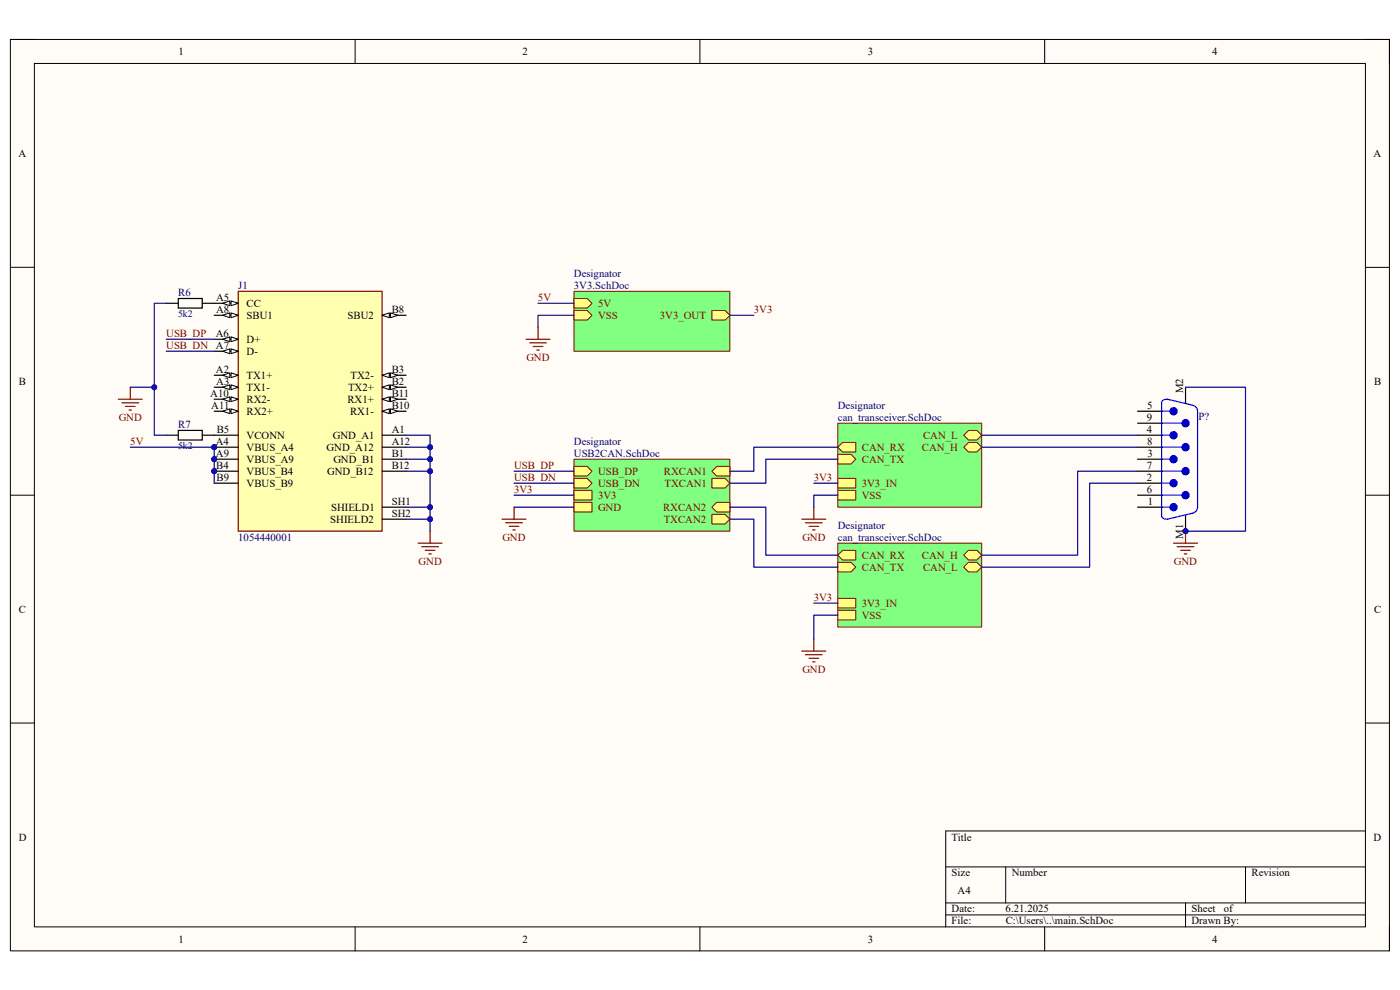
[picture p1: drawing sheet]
<svg xmlns="http://www.w3.org/2000/svg" width="297mm" height="210mm" viewBox="0 0 297 210" stroke-linecap="round" stroke-linejoin="round" font-family="sans-serif">
<path d="M2.2 8.4h292.6v193.3h-292.6z" fill-rule="evenodd" fill="#fffcf8"/>
<path d="M2.2 8.4h292.6v193.3h-292.6z" fill="none" stroke="#000" stroke-width=".21"/>
<path d="M7.3 13.5h282.4v183.1h-282.4z" fill-rule="evenodd" fill="#fffcf8"/>
<g fill="none" stroke="#000" stroke-width=".21">
<path d="M2.2 8.4h5.1M7.3 13.5h282.4v183.1h-282.4zM75.3 8.4v5.1M148.5 8.4v5.1M221.6 8.4v5.1M289.7 8.4h5.1v5.1M2.2 56.7h5.1M289.7 56.7h5.1M2.2 105h5.1M289.7 105.1h5.1M2.2 153.4h5.1M289.7 153.4h5.1"/>
<path d="M289.7 176.3h-89.1v20.3M75.3 196.6v5.1M148.5 196.6v5.1M200.6 183.9h89.1M200.6 191.5h89.1M200.6 194.1h89.1M213.4 183.9v7.6M221.6 196.6v5.1M251.5 191.5v5.1M264.2 183.9v7.6M294.8 196.6v5.1"/>
</g>
<circle cx="45.5" cy="94.9" r=".51" fill="#000080"/>
<circle cx="45.5" cy="94.9" r=".51" fill="none" stroke="#000080" stroke-width=".21"/>
<circle cx="45.5" cy="97.4" r=".51" fill="#000080"/>
<circle cx="45.5" cy="97.4" r=".51" fill="none" stroke="#000080" stroke-width=".21"/>
<circle cx="45.5" cy="100" r=".51" fill="#000080"/>
<circle cx="45.5" cy="100" r=".51" fill="none" stroke="#000080" stroke-width=".21"/>
<path d="M50.5 61.8h30.6v50.9h-30.6z" fill-rule="evenodd" fill="#ffffb0"/>
<path d="M50.5 61.8h30.6v50.9h-30.6z" fill="none" stroke="#800000" stroke-width=".25"/>
<path d="M45.5 64.3h5" fill="none" stroke="#000" stroke-width=".25"/>
<path d="M49 63.8l1.5 .5-1.5 .5z" fill="#f8fcff"/>
<path d="M49 63.8l1.5 .5-1.5 .5z" fill="none" stroke="#000" stroke-width=".21"/>
<path d="M47.2 64.3l1.6-.5v1z" fill="#f8fcff"/>
<path d="M47.2 64.3l1.6-.5v1z" fill="none" stroke="#000" stroke-width=".21"/>
<path d="M45.5 66.9h5" fill="none" stroke="#000" stroke-width=".25"/>
<path d="M49 66.4l1.5 .5-1.5 .5z" fill="#f8fcff"/>
<path d="M49 66.4l1.5 .5-1.5 .5z" fill="none" stroke="#000" stroke-width=".21"/>
<path d="M47.2 66.9l1.6-.5v1z" fill="#f8fcff"/>
<path d="M47.2 66.9l1.6-.5v1z" fill="none" stroke="#000" stroke-width=".21"/>
<path d="M45.5 72h5" fill="none" stroke="#000" stroke-width=".25"/>
<path d="M49 71.5l1.5 .5-1.5 .5z" fill="#f8fcff"/>
<path d="M49 71.5l1.5 .5-1.5 .5z" fill="none" stroke="#000" stroke-width=".21"/>
<path d="M47.2 72l1.6-.5v1z" fill="#f8fcff"/>
<path d="M47.2 72l1.6-.5v1z" fill="none" stroke="#000" stroke-width=".21"/>
<path d="M45.5 74.5h5" fill="none" stroke="#000" stroke-width=".25"/>
<path d="M49 74l1.5 .5-1.5 .5z" fill="#f8fcff"/>
<path d="M49 74l1.5 .5-1.5 .5z" fill="none" stroke="#000" stroke-width=".21"/>
<path d="M47.2 74.5l1.6-.5v1z" fill="#f8fcff"/>
<path d="M47.2 74.5l1.6-.5v1z" fill="none" stroke="#000" stroke-width=".21"/>
<path d="M45.5 79.6h5" fill="none" stroke="#000" stroke-width=".25"/>
<path d="M49 79.1l1.5 .5-1.5 .5z" fill="#f8fcff"/>
<path d="M49 79.1l1.5 .5-1.5 .5z" fill="none" stroke="#000" stroke-width=".21"/>
<path d="M47.2 79.6l1.6-.5v1z" fill="#f8fcff"/>
<path d="M47.2 79.6l1.6-.5v1z" fill="none" stroke="#000" stroke-width=".21"/>
<path d="M45.5 82.1h5" fill="none" stroke="#000" stroke-width=".25"/>
<path d="M49 81.6l1.5 .5-1.5 .6z" fill="#f8fcff"/>
<path d="M49 81.6l1.5 .5-1.5 .6z" fill="none" stroke="#000" stroke-width=".21"/>
<path d="M47.2 82.1l1.6-.5v1.1z" fill="#f8fcff"/>
<path d="M47.2 82.1l1.6-.5v1.1z" fill="none" stroke="#000" stroke-width=".21"/>
<path d="M45.5 84.7h5" fill="none" stroke="#000" stroke-width=".25"/>
<path d="M49 84.2l1.5 .5-1.5 .5z" fill="#f8fcff"/>
<path d="M49 84.2l1.5 .5-1.5 .5z" fill="none" stroke="#000" stroke-width=".21"/>
<path d="M47.2 84.7l1.6-.5v1z" fill="#f8fcff"/>
<path d="M47.2 84.7l1.6-.5v1z" fill="none" stroke="#000" stroke-width=".21"/>
<path d="M45.5 87.2h5" fill="none" stroke="#000" stroke-width=".25"/>
<path d="M49 86.7l1.5 .5-1.5 .5z" fill="#f8fcff"/>
<path d="M49 86.7l1.5 .5-1.5 .5z" fill="none" stroke="#000" stroke-width=".21"/>
<path d="M47.2 87.2l1.6-.5v1z" fill="#f8fcff"/>
<path d="M47.2 87.2l1.6-.5v1z" fill="none" stroke="#000" stroke-width=".21"/>
<path d="M45.5 92.3h5M45.5 94.9h5" fill="none" stroke="#000" stroke-width=".25"/>
<circle cx="45.5" cy="94.9" r=".51" fill="#000080"/>
<circle cx="45.5" cy="94.9" r=".51" fill="none" stroke="#000080" stroke-width=".21"/>
<path d="M45.5 97.4h5" fill="none" stroke="#000" stroke-width=".25"/>
<circle cx="45.5" cy="97.4" r=".51" fill="#000080"/>
<circle cx="45.5" cy="97.4" r=".51" fill="none" stroke="#000080" stroke-width=".21"/>
<path d="M45.5 100h5" fill="none" stroke="#000" stroke-width=".25"/>
<circle cx="45.5" cy="100" r=".51" fill="#000080"/>
<circle cx="45.5" cy="100" r=".51" fill="none" stroke="#000080" stroke-width=".21"/>
<path d="M81.1 66.9h5.1M45.5 102.5h5" fill="none" stroke="#000" stroke-width=".25"/>
<path d="M81.1 66.9l1.5-.5v1z" fill="#f8fcff"/>
<path d="M81.1 66.9l1.5-.5v1z" fill="none" stroke="#000" stroke-width=".21"/>
<path d="M82.8 66.4l1.6 .5-1.6 .5z" fill="#f8fcff"/>
<path d="M82.8 66.4l1.6 .5-1.6 .5z" fill="none" stroke="#000" stroke-width=".21"/>
<path d="M81.1 79.6h5.1" fill="none" stroke="#000" stroke-width=".25"/>
<path d="M81.1 79.6l1.5-.5v1z" fill="#f8fcff"/>
<path d="M81.1 79.6l1.5-.5v1z" fill="none" stroke="#000" stroke-width=".21"/>
<path d="M82.8 79.1l1.6 .5-1.6 .5z" fill="#f8fcff"/>
<path d="M82.8 79.1l1.6 .5-1.6 .5z" fill="none" stroke="#000" stroke-width=".21"/>
<path d="M81.1 82.1h5.1" fill="none" stroke="#000" stroke-width=".25"/>
<path d="M81.1 82.1l1.5-.5v1.1z" fill="#f8fcff"/>
<path d="M81.1 82.1l1.5-.5v1.1z" fill="none" stroke="#000" stroke-width=".21"/>
<path d="M82.8 81.6l1.6 .5-1.6 .6z" fill="#f8fcff"/>
<path d="M82.8 81.6l1.6 .5-1.6 .6z" fill="none" stroke="#000" stroke-width=".21"/>
<path d="M81.1 84.7h5.1" fill="none" stroke="#000" stroke-width=".25"/>
<path d="M81.1 84.7l1.5-.5v1z" fill="#f8fcff"/>
<path d="M81.1 84.7l1.5-.5v1z" fill="none" stroke="#000" stroke-width=".21"/>
<path d="M82.8 84.2l1.6 .5-1.6 .5z" fill="#f8fcff"/>
<path d="M82.8 84.2l1.6 .5-1.6 .5z" fill="none" stroke="#000" stroke-width=".21"/>
<path d="M81.1 87.2h5.1" fill="none" stroke="#000" stroke-width=".25"/>
<path d="M81.1 87.2l1.5-.5v1z" fill="#f8fcff"/>
<path d="M81.1 87.2l1.5-.5v1z" fill="none" stroke="#000" stroke-width=".21"/>
<path d="M82.8 86.7l1.6 .5-1.6 .5z" fill="#f8fcff"/>
<path d="M82.8 86.7l1.6 .5-1.6 .5z" fill="none" stroke="#000" stroke-width=".21"/>
<path d="M81.1 92.3h5.1M81.1 94.9h5.1M81.1 97.4h5.1M81.1 100h5.1M81.1 107.6h5.1M81.1 110.1h5.1" fill="none" stroke="#000" stroke-width=".25"/>
<path d="M121.8 61.8h33v12.7h-33z" fill-rule="evenodd" fill="#80ff80"/>
<path d="M121.8 61.8h33v12.7h-33z" fill="none" stroke="#800000" stroke-width=".21"/>
<path d="M121.8 65.9h2.8l1 1-1 1h-2.8z" fill-rule="evenodd" fill="#ffff80"/>
<path d="M121.8 65.9h2.8l1 1-1 1h-2.8z" fill="none" stroke="#800000" stroke-width=".21"/>
<path d="M121.8 63.3h2.8l1 1-1 1.1h-2.8z" fill-rule="evenodd" fill="#ffff80"/>
<path d="M121.8 63.3h2.8l1 1-1 1.1h-2.8z" fill="none" stroke="#800000" stroke-width=".21"/>
<path d="M151 65.9h2.8l1 1-1 1h-2.8z" fill-rule="evenodd" fill="#ffff80"/>
<path d="M151 65.9h2.8l1 1-1 1h-2.8z" fill="none" stroke="#800000" stroke-width=".21"/>
<g fill="none" stroke="#800000" stroke-width=".25">
<path d="M111.6 72h5.1M112.4 72.7h3.5M113.1 73.5h2.1M113.9 74.3h.5M114.1 69.4v2.6M25.1 84.7h5.1M25.9 85.5h3.5M26.6 86.2h2.1M27.4 87h.5M27.6 82.1v2.6M88.7 115.2h5.1M89.5 116h3.5"/>
<path d="M90.2 116.7h2.1M91 117.5h.5M91.2 112.7v2.5"/>
</g>
<path d="M35.3 64.3h2.5M37.8 63.3h5.1v2.1h-5.1zM42.9 64.3h2.6M35.3 92.3h2.5M37.8 91.3h5.1v2h-5.1zM42.9 92.3h2.6" fill="none" stroke="#000" stroke-width=".25"/>
<path d="M121.8 97.4h33v15.3h-33z" fill-rule="evenodd" fill="#80ff80"/>
<path d="M121.8 97.4h33v15.3h-33z" fill="none" stroke="#800000" stroke-width=".21"/>
<path d="M121.8 98.9h2.8l1 1.1-1 1h-2.8z" fill-rule="evenodd" fill="#ffff80"/>
<path d="M121.8 98.9h2.8l1 1.1-1 1h-2.8z" fill="none" stroke="#800000" stroke-width=".21"/>
<path d="M121.8 101.5h2.8l1 1-1 1h-2.8z" fill-rule="evenodd" fill="#ffff80"/>
<path d="M121.8 101.5h2.8l1 1-1 1h-2.8z" fill="none" stroke="#800000" stroke-width=".21"/>
<path d="M121.8 104h3.8v2.1h-3.8z" fill-rule="evenodd" fill="#ffff80"/>
<path d="M121.8 104h3.8v2.1h-3.8z" fill="none" stroke="#800000" stroke-width=".21"/>
<path d="M121.8 106.6h3.8v2h-3.8z" fill-rule="evenodd" fill="#ffff80"/>
<path d="M121.8 106.6h3.8v2h-3.8z" fill="none" stroke="#800000" stroke-width=".21"/>
<path d="M152 98.9h2.8v2.1h-2.8l-1-1z" fill-rule="evenodd" fill="#ffff80"/>
<path d="M152 98.9h2.8v2.1h-2.8l-1-1z" fill="none" stroke="#800000" stroke-width=".21"/>
<path d="M151 101.5h2.8l1 1-1 1h-2.8z" fill-rule="evenodd" fill="#ffff80"/>
<path d="M151 101.5h2.8l1 1-1 1h-2.8z" fill="none" stroke="#800000" stroke-width=".21"/>
<path d="M152 106.6h2.8v2h-2.8l-1-1z" fill-rule="evenodd" fill="#ffff80"/>
<path d="M152 106.6h2.8v2h-2.8l-1-1z" fill="none" stroke="#800000" stroke-width=".21"/>
<path d="M151 109.1h2.8l1 1-1 1.1h-2.8z" fill-rule="evenodd" fill="#ffff80"/>
<path d="M151 109.1h2.8l1 1-1 1.1h-2.8z" fill="none" stroke="#800000" stroke-width=".21"/>
<path d="M106.5 110.1h5.1M107.3 110.9h3.5M108 111.7h2.1M108.8 112.4h.5M109.1 107.6v2.5" fill="none" stroke="#800000" stroke-width=".25"/>
<path d="M177.7 89.8h30.6v17.8h-30.6z" fill-rule="evenodd" fill="#80ff80"/>
<path d="M177.7 89.8h30.6v17.8h-30.6z" fill="none" stroke="#800000" stroke-width=".21"/>
<path d="M204.4 94.9l1.1-1h1.8l1 1-1 1h-1.8z" fill-rule="evenodd" fill="#ffff80"/>
<path d="M204.4 94.9l1.1-1h1.8l1 1-1 1h-1.8z" fill="none" stroke="#800000" stroke-width=".21"/>
<path d="M204.4 92.3l1.1-1h1.8l1 1-1 1h-1.8z" fill-rule="evenodd" fill="#ffff80"/>
<path d="M204.4 92.3l1.1-1h1.8l1 1-1 1h-1.8z" fill="none" stroke="#800000" stroke-width=".21"/>
<path d="M177.7 96.4h2.8l1.1 1-1.1 1h-2.8z" fill-rule="evenodd" fill="#ffff80"/>
<path d="M177.7 96.4h2.8l1.1 1-1.1 1h-2.8z" fill="none" stroke="#800000" stroke-width=".21"/>
<path d="M177.7 94.9l1.1-1h2.8v2h-2.8z" fill-rule="evenodd" fill="#ffff80"/>
<path d="M177.7 94.9l1.1-1h2.8v2h-2.8z" fill="none" stroke="#800000" stroke-width=".21"/>
<path d="M177.7 101.5h3.9v2h-3.9z" fill-rule="evenodd" fill="#ffff80"/>
<path d="M177.7 101.5h3.9v2h-3.9z" fill="none" stroke="#800000" stroke-width=".21"/>
<path d="M177.7 104h3.9v2.1h-3.9z" fill-rule="evenodd" fill="#ffff80"/>
<path d="M177.7 104h3.9v2.1h-3.9z" fill="none" stroke="#800000" stroke-width=".21"/>
<path d="M177.7 115.2h30.6v17.8h-30.6z" fill-rule="evenodd" fill="#80ff80"/>
<path d="M177.7 115.2h30.6v17.8h-30.6z" fill="none" stroke="#800000" stroke-width=".21"/>
<path d="M204.4 117.8l1.1-1.1h1.8l1 1.1-1 1h-1.8z" fill-rule="evenodd" fill="#ffff80"/>
<path d="M204.4 117.8l1.1-1.1h1.8l1 1.1-1 1h-1.8z" fill="none" stroke="#800000" stroke-width=".21"/>
<path d="M204.4 120.3l1.1-1h1.8l1 1-1 1h-1.8z" fill-rule="evenodd" fill="#ffff80"/>
<path d="M204.4 120.3l1.1-1h1.8l1 1-1 1h-1.8z" fill="none" stroke="#800000" stroke-width=".21"/>
<path d="M177.7 119.3h2.8l1.1 1-1.1 1h-2.8z" fill-rule="evenodd" fill="#ffff80"/>
<path d="M177.7 119.3h2.8l1.1 1-1.1 1h-2.8z" fill="none" stroke="#800000" stroke-width=".21"/>
<path d="M177.7 117.8l1.1-1.1h2.8v2.1h-2.8z" fill-rule="evenodd" fill="#ffff80"/>
<path d="M177.7 117.8l1.1-1.1h2.8v2.1h-2.8z" fill="none" stroke="#800000" stroke-width=".21"/>
<path d="M177.7 126.9h3.9v2.1h-3.9z" fill-rule="evenodd" fill="#ffff80"/>
<path d="M177.7 126.9h3.9v2.1h-3.9z" fill="none" stroke="#800000" stroke-width=".21"/>
<path d="M177.7 129.5h3.9v2h-3.9z" fill-rule="evenodd" fill="#ffff80"/>
<path d="M177.7 129.5h3.9v2h-3.9z" fill="none" stroke="#800000" stroke-width=".21"/>
<path d="M45.5 94.9v7.6" fill="none" stroke="#000080" stroke-width=".25"/>
<circle cx="45.5" cy="100" r=".51" fill="#000080"/>
<circle cx="45.5" cy="100" r=".51" fill="none" stroke="#000080" stroke-width=".21"/>
<circle cx="45.5" cy="97.4" r=".51" fill="#000080"/>
<circle cx="45.5" cy="97.4" r=".51" fill="none" stroke="#000080" stroke-width=".21"/>
<circle cx="45.5" cy="94.9" r=".51" fill="#000080"/>
<circle cx="45.5" cy="94.9" r=".51" fill="none" stroke="#000080" stroke-width=".21"/>
<path d="M27.6 94.9h17.9" fill="none" stroke="#000080" stroke-width=".25"/>
<circle cx="45.5" cy="94.9" r=".51" fill="#000080"/>
<circle cx="45.5" cy="94.9" r=".51" fill="none" stroke="#000080" stroke-width=".21"/>
<path d="M114.1 64.3h7.7M121.8 66.9h-7.7v2.5M86.2 94.9h5" fill="none" stroke="#000080" stroke-width=".25"/>
<circle cx="91.2" cy="94.9" r=".51" fill="#000080"/>
<circle cx="91.2" cy="94.9" r=".51" fill="none" stroke="#000080" stroke-width=".21"/>
<path d="M86.2 97.4h5" fill="none" stroke="#000080" stroke-width=".25"/>
<circle cx="91.2" cy="97.4" r=".51" fill="#000080"/>
<circle cx="91.2" cy="97.4" r=".51" fill="none" stroke="#000080" stroke-width=".21"/>
<path d="M86.2 100h5" fill="none" stroke="#000080" stroke-width=".25"/>
<circle cx="91.2" cy="100" r=".51" fill="#000080"/>
<circle cx="91.2" cy="100" r=".51" fill="none" stroke="#000080" stroke-width=".21"/>
<path d="M86.2 107.6h5" fill="none" stroke="#000080" stroke-width=".25"/>
<circle cx="91.2" cy="107.6" r=".51" fill="#000080"/>
<circle cx="91.2" cy="107.6" r=".51" fill="none" stroke="#000080" stroke-width=".21"/>
<path d="M86.2 110.1h5" fill="none" stroke="#000080" stroke-width=".25"/>
<circle cx="91.2" cy="110.1" r=".51" fill="#000080"/>
<circle cx="91.2" cy="110.1" r=".51" fill="none" stroke="#000080" stroke-width=".21"/>
<path d="M86.2 92.3h5v20.4" fill="none" stroke="#000080" stroke-width=".25"/>
<circle cx="91.2" cy="110.1" r=".51" fill="#000080"/>
<circle cx="91.2" cy="110.1" r=".51" fill="none" stroke="#000080" stroke-width=".21"/>
<circle cx="91.2" cy="107.6" r=".51" fill="#000080"/>
<circle cx="91.2" cy="107.6" r=".51" fill="none" stroke="#000080" stroke-width=".21"/>
<circle cx="91.2" cy="100" r=".51" fill="#000080"/>
<circle cx="91.2" cy="100" r=".51" fill="none" stroke="#000080" stroke-width=".21"/>
<circle cx="91.2" cy="97.4" r=".51" fill="#000080"/>
<circle cx="91.2" cy="97.4" r=".51" fill="none" stroke="#000080" stroke-width=".21"/>
<circle cx="91.2" cy="94.9" r=".51" fill="#000080"/>
<circle cx="91.2" cy="94.9" r=".51" fill="none" stroke="#000080" stroke-width=".21"/>
<path d="M27.6 82.1h5.1" fill="none" stroke="#000080" stroke-width=".25"/>
<circle cx="32.7" cy="82.1" r=".51" fill="#000080"/>
<circle cx="32.7" cy="82.1" r=".51" fill="none" stroke="#000080" stroke-width=".21"/>
<path d="M35.3 64.3h-2.6v28h2.6" fill="none" stroke="#000080" stroke-width=".25"/>
<circle cx="32.7" cy="82.1" r=".51" fill="#000080"/>
<circle cx="32.7" cy="82.1" r=".51" fill="none" stroke="#000080" stroke-width=".21"/>
<g fill="none" stroke="#000080" stroke-width=".25">
<path d="M35.3 72h10.2M35.3 74.5h10.2M154.8 66.9h5.1M109.1 100h12.7M177.7 94.9h-17.8v5.1h-5.1M177.7 97.4h-15.2v5.1h-7.7M109.1 102.5h12.7M109.1 107.6h12.7M109.1 105h12.7M154.8 107.6h7.7v10.2h15.2M154.8 110.1h5.1v10.2h17.8M172.7 102.5h5"/>
<path d="M177.7 105.1h-5v2.5M172.7 127.9h5M177.7 130.5h-5v5.1"/>
</g>
<path d="M170.1 110.1h5.1M170.9 110.9h3.5M171.6 111.7h2.1M172.4 112.4h.5M172.7 107.6v2.5M170.1 138.1h5.1M170.9 138.9h3.5M171.6 139.6h2.1M172.7 135.6v2.5M172.4 140.4h.5" fill="none" stroke="#800000" stroke-width=".25"/>
<circle cx="251.5" cy="112.7" r=".51" fill="#000080"/>
<circle cx="251.5" cy="112.7" r=".51" fill="none" stroke="#000080" stroke-width=".21"/>
<path d="M241.3 87.2h5.1M241.3 92.3h5.1M241.3 97.4h5.1M241.3 89.8h5.1M241.3 94.9h5.1M241.3 100h5.1M241.3 102.5h5.1M241.3 107.6h5.1M241.3 105.1h5.1M251.5 109.4v3.3" fill="none" stroke="#000" stroke-width=".25"/>
<circle cx="251.5" cy="112.7" r=".51" fill="#000080"/>
<circle cx="251.5" cy="112.7" r=".51" fill="none" stroke="#000080" stroke-width=".21"/>
<path d="M251.5 82.1v3.4" fill="none" stroke="#000" stroke-width=".25"/>
<path d="M246.4 92.3h1.8M246.4 87.2h1.8M246.4 97.4h1.8M246.4 89.8h4.4M246.4 94.9h4.4M246.4 100h4.4M246.4 102.5h1.8M246.4 107.6h1.8M246.4 105.1h4.4" fill="none" stroke="#00f" stroke-width=".25"/>
<circle cx="251.5" cy="105.1" r=".76" fill="#00f"/>
<circle cx="251.5" cy="105.1" r=".76" fill="none" stroke="#00f" stroke-width=".25"/>
<circle cx="249" cy="107.6" r=".76" fill="#00f"/>
<g fill="none" stroke="#00f" stroke-width=".25">
<path d="M246.4 85.5v23.9M247.7 84.7l5.3 1.3M247.8 84.8a.96 .96 0 0 0-1.4 .7M253.1 86a1.28 1.28 0 0 1 1 1.2v20.4a1.28 1.28 0 0 1-1 1.2M246.4 109.3a1 1 0 0 0 1.4 .8M253 108.9l-5.3 1.2"/>
<circle cx="249" cy="107.6" r=".76"/>
</g>
<circle cx="249" cy="102.5" r=".76" fill="#00f"/>
<circle cx="249" cy="102.5" r=".76" fill="none" stroke="#00f" stroke-width=".25"/>
<circle cx="249" cy="97.4" r=".76" fill="#00f"/>
<circle cx="249" cy="97.4" r=".76" fill="none" stroke="#00f" stroke-width=".25"/>
<circle cx="249" cy="92.3" r=".76" fill="#00f"/>
<circle cx="249" cy="92.3" r=".76" fill="none" stroke="#00f" stroke-width=".25"/>
<circle cx="249" cy="87.2" r=".76" fill="#00f"/>
<circle cx="249" cy="87.2" r=".76" fill="none" stroke="#00f" stroke-width=".25"/>
<circle cx="251.5" cy="100" r=".76" fill="#00f"/>
<circle cx="251.5" cy="100" r=".76" fill="none" stroke="#00f" stroke-width=".25"/>
<circle cx="251.5" cy="94.9" r=".76" fill="#00f"/>
<circle cx="251.5" cy="94.9" r=".76" fill="none" stroke="#00f" stroke-width=".25"/>
<circle cx="251.5" cy="89.8" r=".76" fill="#00f"/>
<circle cx="251.5" cy="89.8" r=".76" fill="none" stroke="#00f" stroke-width=".25"/>
<path d="M249 115.2h5.1M249.7 116h3.6M250.5 116.7h2M251.3 117.5h.5M251.5 112.7v2.5" fill="none" stroke="#800000" stroke-width=".25"/>
<circle cx="251.5" cy="112.7" r=".51" fill="#000080"/>
<circle cx="251.5" cy="112.7" r=".51" fill="none" stroke="#000080" stroke-width=".21"/>
<path d="M251.5 82.1h12.7v30.6h-12.7" fill="none" stroke="#000080" stroke-width=".25"/>
<circle cx="251.5" cy="112.7" r=".51" fill="#000080"/>
<circle cx="251.5" cy="112.7" r=".51" fill="none" stroke="#000080" stroke-width=".21"/>
<path d="M208.3 94.9h33M208.3 92.3h33M241.3 100h-12.7v17.8h-20.3M241.3 102.5h-10.1v17.8h-22.9" fill="none" stroke="#000080" stroke-width=".25"/>
<g font-size="2.3">
<text x="37.9" y="11.7">1</text>
<text x="110.9" y="11.7">2</text>
<text x="184.1" y="11.7">3</text>
<text x="257.1" y="11.7">4</text>
<text x="3.9" y="33.3">A</text>
<text x="291.4" y="33.3">A</text>
<text x="45.8" y="63.8">A5</text>
<text x="52.3" y="65.1">CC</text>
<text x="45.8" y="71.5">A6</text>
<text x="45.8" y="66.4">A8</text>
<text x="52.3" y="67.6">SBU1</text>
<text x="73.7" y="67.6">SBU2</text>
<text x="83.1" y="66.4">B8</text>
<text x="45.8" y="74">A7</text>
<text x="52.3" y="72.7">D+</text>
<text x="52.3" y="75.3">D-</text>
<text x="4" y="81.6">B</text>
<text x="45.8" y="79.1">A2</text>
<text x="45.9" y="81.6">A3</text>
<text x="52.3" y="80.3">TX1+</text>
<text x="52.3" y="82.9">TX1-</text>
<text x="73.8" y="82.9">TX2+</text>
<text x="74.4" y="80.3">TX2-</text>
<text x="83.1" y="79.1">B3</text>
<text x="83.1" y="81.6">B2</text>
<text x="251" y="83.4" transform="rotate(-90 251 83.4)">M2</text>
<text x="291.5" y="81.6">B</text>
<text x="44.6" y="84.2">A10</text>
<text x="44.8" y="86.7">A11</text>
<text x="52.3" y="85.4">RX2-</text>
<text x="52.3" y="88">RX2+</text>
<text x="73.7" y="85.4">RX1+</text>
<text x="74.3" y="88">RX1-</text>
<text x="83.1" y="84.2">B11</text>
<text x="83.1" y="86.7">B10</text>
<text x="243.3" y="89.3">9</text>
<text x="243.4" y="86.7">5</text>
<text x="45.8" y="94.4">A4</text>
<text x="46" y="91.8">B5</text>
<text x="52.3" y="93.1">VCONN</text>
<text x="52.3" y="95.6">VBUS_A4</text>
<text x="69.3" y="95.6">GND_A12</text>
<text x="70.6" y="93.1">GND_A1</text>
<text x="83.1" y="91.8">A1</text>
<text x="83.1" y="94.4">A12</text>
<text x="243.3" y="91.8">4</text>
<text x="243.4" y="94.4">8</text>
<text x="45.8" y="96.9">A9</text>
<text x="45.9" y="99.4">B4</text>
<text x="45.9" y="102">B9</text>
<text x="52.3" y="98.2">VBUS_A9</text>
<text x="52.3" y="100.7">VBUS_B4</text>
<text x="69.4" y="100.7">GND_B12</text>
<text x="70.7" y="98.2">GND_B1</text>
<text x="83.1" y="96.9">B1</text>
<text x="83.1" y="99.4">B12</text>
<text x="243.3" y="102">2</text>
<text x="243.3" y="99.4">7</text>
<text x="243.4" y="96.9">3</text>
<text x="52.3" y="103.3">VBUS_B9</text>
<text x="83.1" y="107.1">SH1</text>
<text x="243.3" y="104.5">6</text>
<text x="243.5" y="107.1">1</text>
<text x="70.1" y="110.9">SHIELD2</text>
<text x="70.2" y="108.3">SHIELD1</text>
<text x="83.1" y="109.6">SH2</text>
<text x="251" y="114.3" transform="rotate(-90 251 114.3)">M1</text>
<text x="4" y="130">C</text>
<text x="291.5" y="130">C</text>
<text x="4" y="178.3">D</text>
<text x="201.9" y="178.3">Title</text>
<text x="291.4" y="178.3">D</text>
<text x="201.9" y="185.9">Size</text>
<text x="214.6" y="185.9">Number</text>
<text x="265.5" y="185.9">Revision</text>
<text x="203.2" y="189.7">A4</text>
<text x="201.9" y="193.5">Date:</text>
<text x="201.9" y="196.1">File:</text>
<text x="213.3" y="193.5">6.21.2025</text>
<text x="213.4" y="196.1">C:\Users\..\main.SchDoc</text>
<text x="252.8" y="196.1">Drawn By:</text>
<text x="252.8" y="193.5">Sheet</text>
<text x="259.6" y="193.5">of</text>
<text x="37.9" y="199.9">1</text>
<text x="110.9" y="199.9">2</text>
<text x="184.1" y="199.9">3</text>
<text x="257.1" y="199.9">4</text>
</g>
<g font-size="2.3" fill="#000080">
<text x="121.8" y="58.7">Designator</text>
<text x="37.8" y="62.8">R6</text>
<text x="50.5" y="61.3">J1</text>
<text x="121.8" y="61.3">3V3.SchDoc</text>
<text x="177.8" y="86.7">Designator</text>
<text x="177.8" y="89.3">can_transceiver.SchDoc</text>
<text x="254.3" y="89">P?</text>
<text x="37.8" y="90.8">R7</text>
<text x="121.8" y="94.4">Designator</text>
<text x="121.8" y="96.9">USB2CAN.SchDoc</text>
<text x="177.8" y="112.1">Designator</text>
<text x="50.5" y="114.7">1054440001</text>
<text x="177.8" y="114.7">can_transceiver.SchDoc</text>
</g>
<g font-size="2.3" fill="#800000">
<text x="114.1" y="63.8">5V</text>
<text x="126.9" y="65.1">5V</text>
<text x="35.3" y="71.5">USB_DP</text>
<text x="126.9" y="67.6">VSS</text>
<text x="140" y="67.6">3V3_OUT</text>
<text x="159.9" y="66.4">3V3</text>
<text x="35.3" y="74">USB_DN</text>
<text x="111.7" y="76.5">GND</text>
<text x="25.2" y="89.3">GND</text>
<text x="27.6" y="94.4">5V</text>
<text x="182.8" y="95.6">CAN_RX</text>
<text x="195.6" y="95.6">CAN_H</text>
<text x="195.8" y="93.1">CAN_L</text>
<text x="109.1" y="99.4">USB_DP</text>
<text x="109.1" y="102">USB_DN</text>
<text x="126.9" y="100.7">USB_DP</text>
<text x="140.8" y="100.7">RXCAN1</text>
<text x="172.6" y="102">3V3</text>
<text x="182.8" y="98.2">CAN_TX</text>
<text x="109.1" y="104.5">3V3</text>
<text x="126.9" y="103.3">USB_DN</text>
<text x="126.9" y="105.8">3V3</text>
<text x="141" y="103.3">TXCAN1</text>
<text x="182.8" y="103.3">3V3_IN</text>
<text x="182.8" y="105.8">VSS</text>
<text x="126.9" y="108.3">GND</text>
<text x="140.7" y="108.3">RXCAN2</text>
<text x="140.8" y="110.9">TXCAN2</text>
<text x="88.8" y="119.8">GND</text>
<text x="106.6" y="114.7">GND</text>
<text x="170.2" y="114.7">GND</text>
<text x="182.8" y="118.5">CAN_RX</text>
<text x="195.6" y="118.5">CAN_H</text>
<text x="249" y="119.8">GND</text>
<text x="182.8" y="121.1">CAN_TX</text>
<text x="195.8" y="121.1">CAN_L</text>
<text x="172.6" y="127.4">3V3</text>
<text x="182.8" y="128.7">3V3_IN</text>
<text x="182.8" y="131.2">VSS</text>
<text x="170.2" y="142.7">GND</text>
</g>
<g font-size="2.1" fill="#000080">
<text x="37.8" y="67.2">5k2</text>
<text x="37.8" y="95.2">5k2</text>
</g>
</svg>
